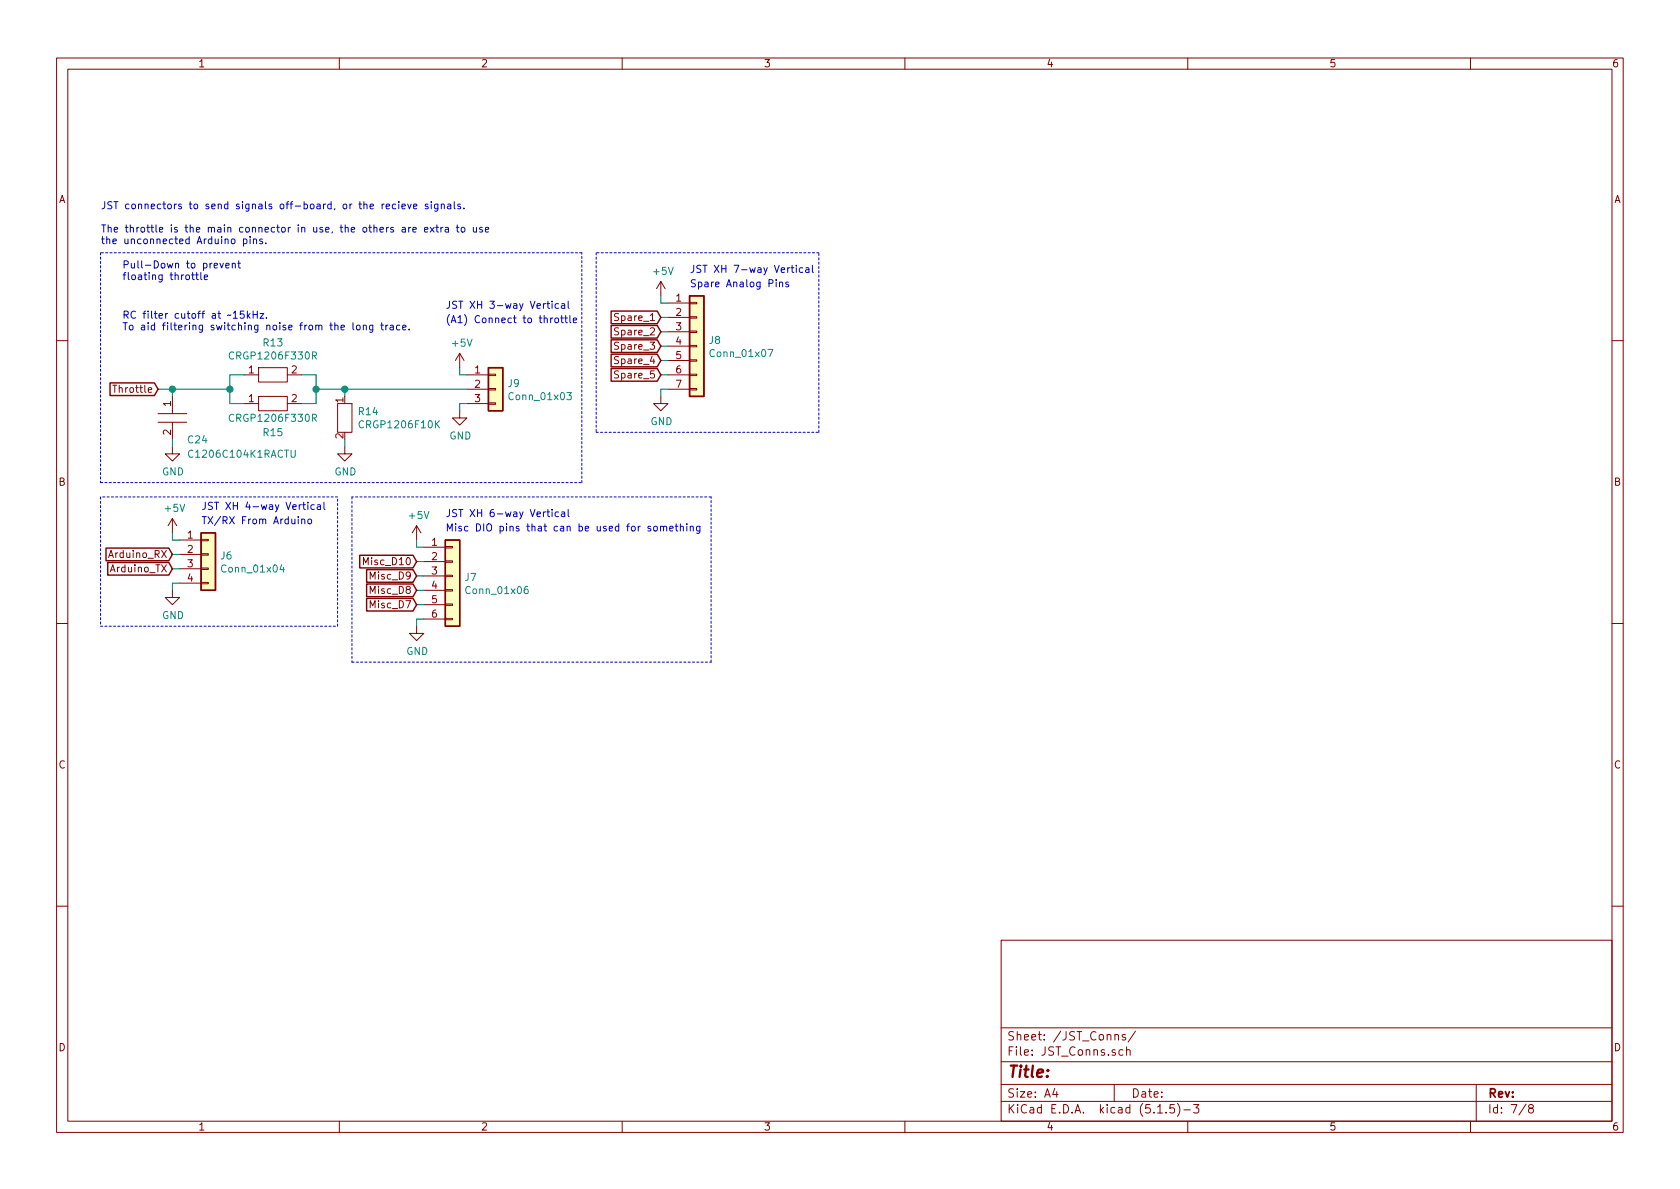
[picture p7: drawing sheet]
<svg xmlns="http://www.w3.org/2000/svg" width="297mm" height="210mm" viewBox="0 0 297 210" stroke-linecap="round" stroke-linejoin="round" font-family="sans-serif">
<g fill="none" stroke="#840000" stroke-width=".18">
<path d="M10 10.3h277v189.9h-277zM12 12.2h273v186.1h-273zM60 10.3v1.9M110 10.3v1.9M160 10.3v1.9M210 10.3v1.9M260 10.3v1.9M109.4 55.5l-.5-.1-.3 .3 .2 .3 .5 .2v.4l-.2 .1-.5-.1M109.4 58h-.5l-.3 .2 .2 .3 .5 .2v.4l-.2 .1h-.5M116.8 49.8l-.7 1.2M116.8 49.8v2.5M116.8 49.8l.8 1.2"/>
<path d="M118.1 53.6h3.8M118.1 56.1h3.8M118.1 58.7h3.8M121.9 58.5h1.3v.3h-1.3zM121.9 56h1.3v.3h-1.3zM121.9 53.5h1.3v.2h-1.3zM10 60.2h2M19.9 68.1h.8M27.9 73.1h5.1M27.9 74.7h5.1M30.5 79v1.3h1.2l-1.2 1.2-1.3-1.2h1.3M30.5 70.1v3"/>
<path d="M30.5 74.7v3M43.2 66.3h2.5M43.2 71.4h2.5M45.7 70.1h5.1v2.5h-5.1zM45.7 65h5.1v2.6h-5.1zM50.8 66.3h2.5M50.8 71.4h2.5M59.7 71.4h2.5v5h-2.5zM61 79v1.3h1.2l-1.2 1.2-1.3-1.2h1.3M81.3 72.6v1.3h1.2l-1.2 1.3-1.3-1.3h1.3M81.3 62.5l-.8 1.2M81.3 62.5v2.5"/>
<path d="M81.3 62.5l.7 1.2M82.5 66.3h3.9M82.5 68.8h3.9M82.5 71.4h3.9M86.4 71.2h1.2v.3h-1.2zM86.4 66.2h1.2v.2h-1.2zM86.4 68.7h1.2v.3h-1.2zM109.4 60.6l-.5-.1-.3 .3 .2 .3 .5 .2v.3l-.2 .2-.5-.1M109.4 65.7l-.5-.1-.3 .2 .2 .3 .5 .3v.3l-.2 .1h-.5M109.4 63.1l-.5-.1-.3 .3 .2 .3 .5 .2v.4l-.2 .1h-.5M116.8 70.1v1.3h1.3l-1.3 1.2-1.2-1.2h1.2M118.1 66.3h3.8"/>
<path d="M118.1 68.8h3.8M118.1 61.2h3.8M118.1 63.7h3.8M121.9 66.2h1.3v.2h-1.3zM121.9 68.7h1.3v.3h-1.3zM121.9 63.6h1.3v.3h-1.3zM121.9 61.1h1.3v.2h-1.3zM285 60.2h2M30.5 91.7l-.8 1.3M30.5 91.7v2.5M30.5 91.7l.7 1.3M31.7 95.5h3.9"/>
<path d="M31.7 98h3.9M35.6 95.4h1.2v.2h-1.2zM35.6 97.9h1.2v.3h-1.2zM73.7 93l-.8 1.2M73.7 93v2.5M73.7 93l.7 1.2M74.9 96.8h3.8M74.9 99.3h3.8M78.7 99.2h1.3v.2h-1.3zM78.7 96.6h1.3v.3h-1.3zM10 110.3h2M30.5 104.4v1.3h1.2l-1.2 1.2-1.3-1.2h1.3"/>
<path d="M31.7 100.6h3.9M31.7 103.1h3.9M35.6 103h1.2v.2h-1.2zM35.6 100.5h1.2v.2h-1.2zM73.7 110.7v1.3h1.2l-1.2 1.3-1.3-1.3h1.3M74.9 101.8h3.8M74.9 104.4h3.8M74.9 106.9h3.8M74.9 109.5h3.8M78.7 106.8h1.3v.3h-1.3zM78.7 109.3h1.3v.3h-1.3zM78.7 104.3h1.3v.2h-1.3z"/>
<path d="M78.7 101.7h1.3v.3h-1.3zM285 110.3h2M10 160.2h2M177 166.3h108v32h-108zM285 160.2h2M60 198.3v1.9M110 198.3v1.9M160 198.3v1.9M177 194.8h108M177 191.8h108M177 187.8h108M177 181.8h108"/>
<path d="M186.5 192.5l-.4 1h1M186.8 193v1M197 191.8v3M197.1 183.1l.2-.2 .4 .1 .1 .9M198.6 185.7l-.5-.1-.3 .3 .2 .6h.6M199 183a.37 .37 0 0 0-.6 .1l.1 .3 .5 .1 .1 .1-.3 .3-.4-.1M199.2 185.7l.2-.1 .4 .1v.9M199.2 185.1v1.5M200.8 182.3l-1.3 2M204.7 196.8h.8M206.2 196.7v.1M207.6 195.3h-.7l-.1 .7 .2-.1 .5 .1 .2 .2-.1 .5-.2 .1-.6-.1"/>
<path d="M208.2 195.1a1.71 1.71 0 0 1 0 2.3M209.3 196.3h1.2M210 198.3v1.9M211 195.3h1l-.5 .6 .4 .1v.7l-.2 .1-.7-.1M260 198.3v1.9M261 191.8v6.5M269.8 195.2l-1.2 2M270.6 196l-.3-.2v-.2l.3-.3h.2l.3 .3-.1 .2-.6 .2a.48 .48 0 0 0-.1 .7l.3 .1 .4-.1a.48 .48 0 0 0-.2-.7"/>
</g>
<g fill="#ffffc2" stroke="#ffffc2" stroke-width=".18">
<path d="M86.4 65h2.5v7.6h-2.5z"/>
<path d="M78.7 95.5h2.6v15.2h-2.6z"/>
<path d="M35.6 94.2h2.5v10.2h-2.5z"/>
<path d="M121.9 52.3h2.6v17.8h-2.6z"/>
</g>
<g fill="none" stroke="#840000" stroke-width=".25">
<path d="M108.1 55h8.1l.6 1.1-.6 1.1h-8.1zM108.1 57.6h8.1l.6 1.1-.6 1.1h-8.1zM121.9 52.3h2.6v17.8h-2.6zM19.5 67.7h7.8l.6 1.1-.6 1.1h-7.8zM86.4 65h2.5v7.6h-2.5zM108.1 60.1h8.1l.6 1.1-.6 1.1h-8.1zM108.1 65.2h8.1l.6 1.1-.6 1.1h-8.1zM108.1 62.6h8.1l.6 1.1-.6 1.2h-8.1zM18.7 96.9h11.1l.7 1.1-.7 1.2h-11.1zM19 99.5h10.8l.7 1.1-.7 1.1h-10.8zM35.6 94.2h2.5v10.2h-2.5zM63.6 98.2h9.4l.7 1.1-.7 1.1h-9.4z"/>
<path d="M78.7 95.5h2.6v15.2h-2.6zM64.8 100.7h8.2l.7 1.1-.7 1.2h-8.2zM64.8 103.3h8.2l.7 1.1-.7 1.1h-8.2zM64.8 105.8h8.2l.7 1.1-.7 1.1h-8.2z"/>
</g>
<path d="M41.3 73.4a.6 .6 0 0 0-.8 .4 .6 .6 0 0 0 .6 .7l.2-.1M41.3 62.4a.6 .6 0 0 0-.8 .4 .6 .6 0 0 0 .6 .7l.2-.1M51.5 79.6v1l.2 .3 .4-.1 .1-.2v-1M100.2 69.4h.8l-.4 .5 .4 .1-.1 .6-.5 .1-.2-.1M135.8 61.8h.9l-.6 1.3M49.8 99.8l-.3 .9h.8M50.1 100.3v.9M93.3 103.7l-.4 .1a.87 .87 0 0 0 0 1.2l.4-.2v-.5l-.4-.1-.2 .2" fill="none" stroke="#008484" stroke-width=".18"/>
<g fill="none" stroke="#0000c2" stroke-width=".18" stroke-dasharray=".4 .4">
<path d="M17.8 44.7v40.6M102.9 44.7h-85.1M105.4 44.7v31.7M144.8 44.7h-39.4M105.4 76.4h39.4M144.8 76.4v-31.7M17.8 85.3h85.1M17.8 87.9v22.8M59.7 87.9h-41.9M62.2 87.9v29.2M102.9 85.3v-40.6M125.7 87.9h-63.5"/>
<path d="M17.8 110.7h41.9M59.7 110.7v-22.8M62.2 117.1h63.5M125.7 117.1v-29.2"/>
</g>
<g fill="none" stroke="#008400" stroke-width=".18">
<path d="M116.8 56.1h1.3M116.8 52.3v1.3h1.3M116.8 58.7h1.3M27.9 68.8h12.7M30.5 68.8v1.3M30.5 77.7v1.3M43.2 66.3h-2.6v5.1h2.6M53.3 66.3h2.6v5.1h-2.6M55.9 68.8h26.6M61 68.8v1.3M61 77.7v1.3M81.3 65v1.3h1.2"/>
<path d="M82.5 71.4h-1.2v1.2M116.8 66.3h1.3M116.8 63.7h1.3M116.8 61.2h1.3M118.1 68.8h-1.3v1.3M30.5 94.2v1.3h1.2M30.5 98h1.2M73.7 99.3h1.2M73.7 95.5v1.3h1.2M30.5 100.6h1.2M31.7 103.1h-1.2v1.3M73.7 101.8h1.2"/>
<path d="M73.7 104.4h1.2M73.7 106.9h1.2M74.9 109.5h-1.2v1.2"/>
</g>
<g fill="none" stroke="#0000c2" stroke-width=".18">
<path d="M68.3 36.5l.6-.1-.1-.3h-.3l-.2 .2 .1 .6h.4M70 36.1h-.4l-.2 .2 .1 .6h.5M70.5 35.7v.1M70.5 36.1v.8M71.1 36.5l.6-.1-.1-.3h-.4l-.1 .2v.6h.5M72.1 36.1l.3 .8 .3-.8M73.1 36.5l.6-.1v-.3h-.4l-.2 .2 .1 .6h.5M75.7 36.1h-.3l-.2 .2v.1l.5 .2v.3h-.5M76.3 35.7v.1M76.3 36.1v.8M77.2 39.8v1.1l.3 .1M77.4 36.1v1l-.2 .3-.3-.1"/>
<path d="M77.4 36.1h-.4l-.2 .2 .1 .6h.5M78 36.2l.2-.1h.3l.1 .8M78 36.1v.8M79.2 36.1h.5v.8M79.7 36.4h-.4l-.2 .2 .1 .3h.5M80.3 35.7v1l.2 .2M80.8 39.8v1.1l.4 .1M81.4 36.1h-.3l-.2 .2 .1 .1 .4 .2v.3h-.5M82 36.8v.1M33.9 48.6h.5M34.1 48.2v1.1l.3 .1M34.6 48.6h.5"/>
<path d="M34.8 48.2v1.1l.3 .1M35.5 48.2v1.1l.2 .1M36.1 49l.6-.1v-.2l-.4-.1-.2 .2 .1 .6h.5M38.9 46.6l.3 .8 .3-.8M39.9 47l.6-.1v-.3h-.4l-.2 .1 .1 .6h.5M41.1 46.7l.1-.1h.4v.8M41.1 46.6v.8M41.2 55.4l.4-.4v1.3M41.2 56.3h.8M42 46.6h.5M42.2 46.1v1.1l.3 .2M43.1 42.3h.3l.3 .2-.2 .5h-.4"/>
<path d="M43.1 42.3v1.2M43.1 55h-.6v.6l.1-.1 .5 .1v.6l-.1 .1-.5-.1M43.7 55v1.3M43.8 55.8l.4 .5M44.2 55.4l-.5 .5M44.2 42.3v.8M44.8 55v1.3M44.8 55.6h.7M44.8 42.4l.2-.1h.3l.1 .8M44.8 42.3v.8M45.5 55v1.3M46 55.4h.6l-.6 .9h.6"/>
<path d="M46.4 42.3h-.3l-.2 .1 .1 .2 .4 .1v.3h-.5M47 43v.1M47.1 56.2v.1M62.4 57.1v1.1l.2 .1M63.1 57.6l.2-.1 .3 .1 .1 .1-.1 .6h-.3l-.2-.1zM64.2 57.6l.2-.1 .3 .1 .1 .7M64.2 57.5v.8M65.9 57.5v1.1l-.2 .2-.3-.1M65.9 57.6l-.3-.1-.3 .2 .1 .6h.5M67.3 57.5h.5M67.5 57.1v1.1l.3 .1M68.2 57.5v.8"/>
<path d="M68.6 57.5l-.4 .2M69 57.6h.5v.7M69.5 57.8l-.4 .1-.2 .1 .1 .3h.5M70.7 57.6l-.4-.1-.2 .2 .1 .6h.5M71.1 40.3h.5l.1 .7M71.2 57.9l.6-.1-.1-.2-.3-.1-.2 .2v.6h.5M71.7 40.5l-.5 .1-.1 .1v.3h.6M72.3 40.2v.8M72.3 58.2v.1M72.6 40.2l-.3 .2M73 40.6l.6-.1-.1-.2-.3-.1-.2 .2 .1 .6h.4M75.1 40.6l.6-.1-.1-.2-.4-.1-.1 .2v.6h.5"/>
<path d="M76.1 40.2l.7 .8M76.8 40.2l-.7 .8M77 40.2h.5M78 40.2v.8M78.3 40.2l-.3 .2M78.7 40.3h.5l.1 .7M79.3 40.5l-.4 .1-.2 .1v.3h.6M80.7 40.2h.5M81.6 40.3l.3-.1 .3 .2-.1 .6h-.3l-.2-.1zM83.7 40.2l.1 .8h.3l.2-.1M84.3 40.2v.8M85.3 40.3l-.3-.1-.2 .2 .1 .2 .4 .1v.3h-.5"/>
<path d="M85.8 40.6l.6-.1v-.2l-.4-.1-.2 .2 .1 .6h.5M96.7 53.7h.5M96.9 53.3v1.1l.3 .1M97.6 53.3v.1M97.6 53.7v.8M97.7 56.2l-.3 .3M98.1 56.4l.2-.2 .4 .2 .1 .4-.2 .2-.3 .1-.2-.2zM98.8 53.7h-.4l-.3 .2 .2 .6h.5M99.1 56.2h.5M99.3 53.7h.5v.8M99.3 55.8v1.1l.3 .2M99.8 54h-.4l-.2 .2 .2 .3h.4"/>
<path d="M99.8 56.2h.5M100 55.8v1.1l.3 .2M100.5 53.3v1.1l.1 .1M100.8 55.8v1.1l.1 .2M101.4 56.6l.6-.1-.1-.2-.4-.1-.1 .2v.6h.5M137.2 49.4v.2M137.2 49.9v.8M137.8 50l.2-.1h.3l.1 .8M137.8 49.9v.8M139.4 49.9h-.3l-.2 .2 .1 .1 .4 .2v.3h-.5M139.9 47.3h.5M140.1 46.9v1.1l.3 .2"/>
<path d="M140.8 46.9v.1M140.8 47.3v.9M141.9 47.4l-.3-.1-.3 .3 .2 .5h.4M142.5 47.4h.5v.8M143 47.6l-.4 .1-.2 .2 .2 .3 .4-.1M143.6 46.9v1.1l.2 .2M52.7 91.4v.1M52.7 91.8v.8M53.3 91.9l.2-.1h.3l.1 .8M53.3 91.8v.8M53.5 89.2h.5M53.7 88.8v1.1l.3 .2"/>
<path d="M54.4 88.8v.1M54.4 89.2v.9M54.5 91.9l.2-.1 .3 .1 .1 .5-.1 .2h-.3l-.2-.1zM55.6 89.3l-.4-.1-.2 .3 .1 .5h.5M56.1 89.3h.5l.1 .8M56.7 89.6h-.5l-.1 .2 .1 .3 .5-.1M57.3 88.8v1.1l.2 .2M96.7 90.5h.5M96.9 90.1v1.1l.3 .2M97.6 90.1v.1M97.6 90.5v.9M98.8 90.6l-.4-.1-.3 .2 .2 .6h.5"/>
<path d="M99.3 90.6h.5v.8M99.8 90.8l-.4 .1-.2 .2 .2 .3 .4-.1M100.5 90.1v1.1l.1 .2M115 93.1h-.3l-.1 .1v.2l.4 .1v.3h-.4M115.6 93.2l.2-.1h.3l.1 .2-.1 .5-.3 .1-.2-.1zM116.8 93.2l.2-.1h.3v.8M116.8 93.1v.8M117.3 93.2l.2-.1h.3l.1 .8M118.4 93.5l.6-.1-.1-.3h-.3l-.2 .1 .1 .6h.4M119.4 93.1h.5M119.6 92.6v1.1l.3 .2M120.3 93.2l.2-.1h.3v.8"/>
<path d="M120.3 92.6v1.3M121.4 92.6v.2M121.4 93.1v.8M122 93.2l.2-.1h.3l.1 .8M122 93.1v.8M123.7 93.1v1l-.2 .2h-.3M123.7 93.1h-.3l-.3 .2 .1 .5h.5"/>
</g>
<g fill="#008400" stroke="#008400" stroke-width=".25">
<circle cx="40.6" cy="68.8" r=".51"/>
<circle cx="55.9" cy="68.8" r=".51"/>
<circle cx="61" cy="68.8" r=".51"/>
<circle cx="30.5" cy="68.8" r=".51"/>
</g>
<text font-size="2.8" fill="#840000" x="178" y="190.5">Title:</text>
<g font-size="2.1" fill="#840000">
<text x="178" y="184">Sheet: /JST_Conns/</text>
<text x="178" y="186.7">File: JST_Conns.sch</text>
<text x="178" y="196.9">KiCad E.D.A. kicad (5.1.5)-3</text>
<text x="178" y="194.1">Size: A4</text>
<text x="200" y="194.1">Date:</text>
<text x="263" y="194.1">Rev:</text>
<text x="263" y="196.9">Id: 7/8</text>
</g>
<g font-size="1.8" fill="#840000">
<text x="35" y="11.9">1</text>
<text x="85" y="11.9">2</text>
<text x="135" y="11.9">3</text>
<text x="185" y="11.9">4</text>
<text x="235" y="11.9">5</text>
<text x="285" y="11.9">6</text>
<text x="10.4" y="35.9">A</text>
<text x="285.4" y="35.9">A</text>
<text x="119.5" y="53.3">1</text>
<text x="109.2" y="56.8">Spare_1</text>
<text x="109.2" y="59.3">Spare_2</text>
<text x="119.5" y="55.9">2</text>
<text x="119.5" y="58.4">3</text>
<text x="109.2" y="61.8">Spare_3</text>
<text x="109.2" y="64.4">Spare_4</text>
<text x="119.5" y="61">4</text>
<text x="119.5" y="63.5">5</text>
<text x="20.6" y="69.5">Throttle</text>
<text x="30.2" y="71.9" transform="rotate(-90 30.2 71.9)">1</text>
<text x="44" y="71.1">1</text>
<text x="44" y="66">1</text>
<text x="51.6" y="71.1">2</text>
<text x="51.6" y="66">2</text>
<text x="60.7" y="71.2" transform="rotate(-90 60.7 71.2)">1</text>
<text x="84" y="66">1</text>
<text x="84" y="68.6">2</text>
<text x="84" y="71.1">3</text>
<text x="109.2" y="66.9">Spare_5</text>
<text x="119.5" y="66">6</text>
<text x="119.5" y="68.6">7</text>
<text x="30.2" y="76.9" transform="rotate(-90 30.2 76.9)">2</text>
<text x="60.7" y="77.6" transform="rotate(-90 60.7 77.6)">2</text>
<text x="10.4" y="85.9">B</text>
<text x="285.4" y="85.9">B</text>
<text x="33.2" y="95.2">1</text>
<text x="19.5" y="98.7">Arduino_RX</text>
<text x="19.7" y="101.2">Arduino_TX</text>
<text x="33.2" y="97.8">2</text>
<text x="33.2" y="100.3">3</text>
<text x="64.7" y="99.9">Misc_D10</text>
<text x="76.4" y="96.5">1</text>
<text x="76.4" y="99.1">2</text>
<text x="76.4" y="101.6">3</text>
<text x="33.2" y="102.9">4</text>
<text x="65.7" y="102.5">Misc_D9</text>
<text x="65.7" y="105">Misc_D8</text>
<text x="65.7" y="107.6">Misc_D7</text>
<text x="76.4" y="104.1">4</text>
<text x="76.4" y="106.7">5</text>
<text x="76.4" y="109.2">6</text>
<text x="10.4" y="135.9">C</text>
<text x="285.4" y="135.9">C</text>
<text x="10.4" y="185.9">D</text>
<text x="285.4" y="185.9">D</text>
<text x="35" y="199.9">1</text>
<text x="85" y="199.9">2</text>
<text x="135" y="199.9">3</text>
<text x="185" y="199.9">4</text>
<text x="235" y="199.9">5</text>
<text x="285" y="199.9">6</text>
</g>
<g font-size="1.8" fill="#0000c2">
<text x="17.8" y="37">JST connectors to send signals off-board, or the recieve signals.</text>
<text x="17.8" y="41.1">The throttle is the main connector in use, the others are extra to use</text>
<text x="17.8" y="43.2">the unconnected Arduino pins.</text>
<text x="21.6" y="47.5">Pull-Down to prevent</text>
<text x="21.6" y="49.5">floating throttle</text>
<text x="121.9" y="48.3">JST XH 7-way Vertical</text>
<text x="121.9" y="50.8">Spare Analog Pins</text>
<text x="21.6" y="56.4">RC filter cutoff at 15kHz.</text>
<text x="21.6" y="58.4">To aid filtering switching noise from the long trace.</text>
<text x="78.7" y="54.6">JST XH 3-way Vertical</text>
<text x="78.7" y="57.1">(A1) Connect to throttle</text>
<text x="35.6" y="92.7">TX/RX From Arduino</text>
<text x="35.6" y="90.2">JST XH 4-way Vertical</text>
<text x="78.7" y="94">Misc DIO pins that can be used for something</text>
<text x="78.7" y="91.4">JST XH 6-way Vertical</text>
</g>
<g font-size="1.8" fill="#008484">
<text x="115.6" y="48.6">+5V</text>
<text x="41.1" y="63.6">CRGP1206F330R</text>
<text x="46.6" y="61.3">R13</text>
<text x="80.1" y="61.3">+5V</text>
<text x="125.4" y="60.8">J8</text>
<text x="125.9" y="63.1">Conn_01x07</text>
<text x="89.9" y="68.4">J9</text>
<text x="90.3" y="70.8">Conn_01x03</text>
<text x="41.1" y="74.6">CRGP1206F330R</text>
<text x="46.6" y="77.1">R15</text>
<text x="63.5" y="73.4">R14</text>
<text x="63.9" y="75.7">CRGP1206F10K</text>
<text x="79.5" y="77.7">GND</text>
<text x="115" y="75.2">GND</text>
<text x="33.3" y="78.4">C24</text>
<text x="33.9" y="80.9">C1206C104K1RACTU</text>
<text x="28.7" y="84.1">GND</text>
<text x="59.1" y="84.1">GND</text>
<text x="29.3" y="90.5">+5V</text>
<text x="72.4" y="91.8">+5V</text>
<text x="39.1" y="98.9">J6</text>
<text x="39.5" y="101.2">Conn_01x04</text>
<text x="82.2" y="102.7">J7</text>
<text x="82.7" y="105">Conn_01x06</text>
<text x="28.7" y="109.5">GND</text>
<text x="71.8" y="115.8">GND</text>
</g>
</svg>
